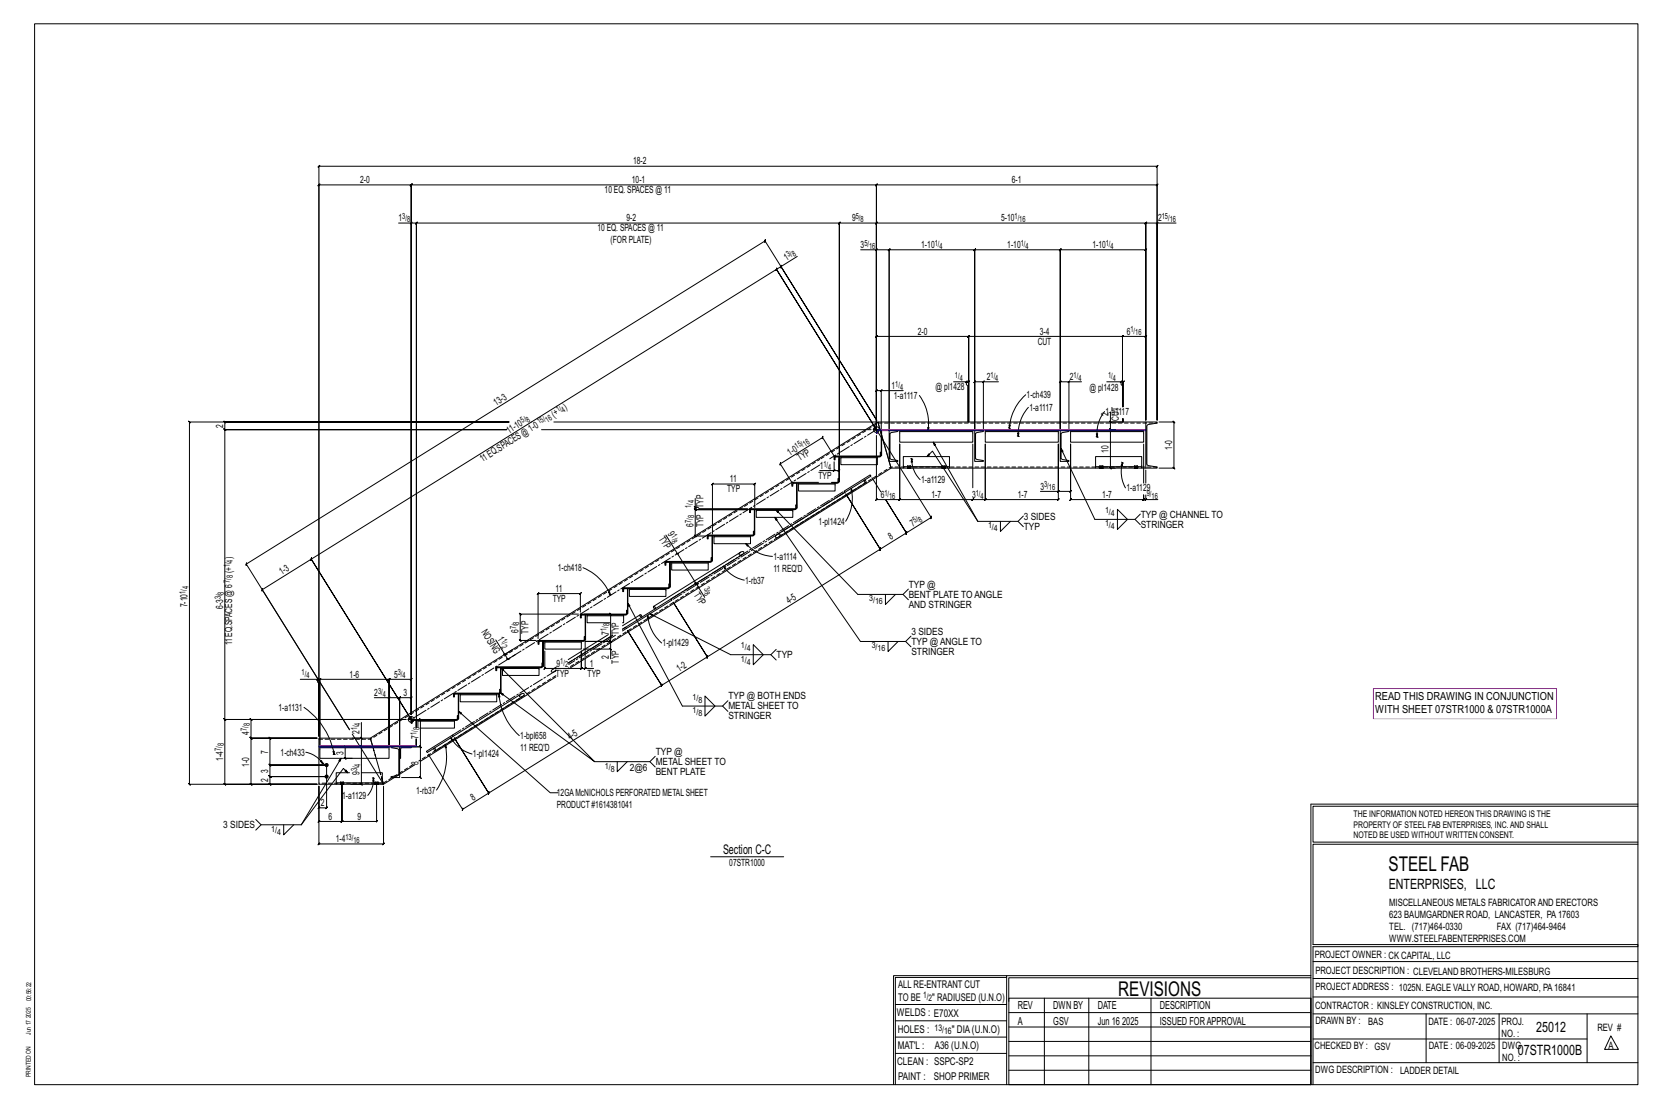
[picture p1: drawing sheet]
<svg xmlns="http://www.w3.org/2000/svg" width="914mm" height="610mm" viewBox="0 0 914 610" stroke-linecap="round" stroke-linejoin="round" font-family="sans-serif">
<g fill="none" stroke="#000" stroke-width=".55">
<path d="M19 13h883v584h-883zM219 123h7v270M226 123l1-1zM226 123h3l1-1-1 1v273v-273l1-1-1 1h233l1-1-1 1v128v-128l1-1-1 1h20l1-1-1 1v112v-20v1l1-1h-1h3M474 138h8v97v-50v1l1-1h-1h51v1l1-1h-1v47v-47v1l1-1h-1h85l-1 1 1-1v39v-39l-1 1 1-1h13l-1 1 1-1v46v-93v-1l-1 1h1h-47v-1l-1 1h1v98v-98v-1l-1 1h1h-47v-1l-1 1h1v98v-98v-1l-1 1h1h-48l1-1-1 1v98v-98l1-1-1 1h-7M483 137l-1 1zM637 123v-1l-1 1zM637 123h-6v-1l-1 1h1v108v-108v-1l-1 1h1h-149l1-1-1 1v113M647 123h-10v108v-129v-1l-1 1h1h-155l1-1-1 1v133v-133l1-1-1 1h-256l1-1-1 1v291v-291l1-1-1 1h-50v-1l-1 1h1v303M430 146v1zM439 141l-9 6 53 84-62-98v-1v1l-285 178v-1l-1 1h1l56 91-48-77 1-1-1 1 27-17v1l1-2-1 1 55 88-55-88v1l1-2-1 1 256-160v1l1-1h-1l55 89-55-89v1l1-1h-1l3-1M485 215h1l-1 1z"/>
<path d="M497 215h-12v21M506 218a26 26 0 0 1 5 19M525 210h7v2h1v20M532 210v1l1-1zM532 210h1v1l1-1h-1v22M541 210h1l-1 1zM541 210h-4l-1 1 1-1v26M550 210h-9v26M565 217a27 27 0 0 0-9 19M588 210h1l-1 1zM588 210h-4l-1 1 1-1v26M595 210h-7v26"/>
<path d="M609 210h8v2h1v12M617 210v1l1-1zM617 210h1v1l1-1h-1v14M104 232h176h-156h-1l1 1v-1v5l-1-1 1 1h155h-155l-1-1 1 1v159h-1l1 1v-1h99h-99h-1l1 1v-1v36l-1-1 1 1h51h-71h1l-1-1v1v-200l1 1zM293 232h.1M298 237h182zM305 232h177zM481 237h3M482 235l-1 1M482 240v35v1l1-1h-1h13v1l1-1h-1v-30v30v1l1-1h-1h41M482 237l31 48v-1l-1 2 1-1-14 8v1v-1l-11-18 11 18v1v-1l-14 9-1 1 1-1-19-30 19 30-1 1 1-1-96 60 1-1-1 1-19-31 19 31 1-1-1 1-25 15v1v-1l-19-30 19 30v1v-1l-95 60v-1v1l-19-31 19 31v-1v1l-14 9v-1l-1 1h1l-19-31M482 235l-1 2"/>
<path d="M482 236v1M483 237h-1M484 237l-2 1M484 237l-1 1M485 237v14zM489 237h5v1h-4v1v13l4 2h-5zM495 237h41v1h-41zM495 238v5h41v-5M511 235v2zM537 237h4v1h-3l-1 1v13l4 2h-4zM542 237h41v1h-41zM542 238v5h41v-5"/>
<path d="M555 236h1M555 234h1v2zM556 236h.1M560 238h1v2zM566 224a22 22 0 0 0-5 16M584 237h4v1h-3l-1 1v13l4 2h-4zM589 237h41v1h-41zM589 238v5h41v-5M604 239v2zM608 227a19 19 0 0 0-4 14M611 232l1 1zM611 232v5v-1l1 1h-1h3h-3v-1l1 1h-1v21v-1l1 1h-1h3"/>
<path d="M611 227v5h7v-1M618 231v1zM618 231v1M631 232h6v1l-5 1-1 1v21h1l5 1v1h-6zM631 232h-148l2 7-2-7-279 174 1 5-1-5h-28v26h9M637 231v-139v-1l-1 1h1h-461v-1l-1 1h1v313v-29h-1v-2h-10M638 232h8l1 1-1-1v26v-1l1 1h-1h-8M459 251l-6-10v-1v2v-1l-23 14-1 1 1-1 6 11M459 254v5h-8M459 252l1-1h24l1-2v2l-1 1h-24v1h-1zM460 259l-1 1zM462 252v13z"/>
<path d="M462 253v6l-1 1 1-1h-3M463 252h20M463 252v4h20v-4M497 257h26v1h-26zM497 257v-6h26v6M497 258h-6l-6-18 6 18-178 110M500 257h.1M500 258h.1M501 253h1M501 257h.1M501 258h.1M502 253v1v1z"/>
<path d="M502 253a16 16 0 0 0 5 11M502 253h.1M510 251l3-3 25 39M514 243l24 44M519 257h.1M519 258h.1M520 257h.1M520 258h.1M523 258h80M536 245v24zM560 240h1M561 240h.1"/>
<path d="M584 247l19 39h22l3-3M603 257h26v1h-26zM603 257v-6h26v6M603 240l1 1M604 241h1M605 257h.1M605 258h.1M607 257h.1M607 258h.1M617 254l1 1M618 255v2l-1-1zM618 255a18 18 0 0 0 2 14"/>
<path d="M618 255h.1M624 257h.1M624 258h.1M626 257h.1M626 258h.1M629 258h2M630 245v21zM631 259v7M382 279l1 1zM383 279v2l-1-1 1 1h29h-29l-1-1 1 1v14h-1l1 1v-1h5M383 275v4h1l1 1h27M415 280v-13l1-1-1 1h-23l1-1-1 1v27"/>
<path d="M439 266v14zM440 266h20M440 267v3h20v-3M451 266h-14h-1v2l1-2h24h1v-2h-1v2h-3M465 270l14-8-14 9zM465 271l-37 23M469 269v2zM469 269a24 24 0 0 1-3 18M476 264l1 1v1l-48 30M480 263l5 8zM535 276l1-1zM573 271h10v-26v30l-1 1 1-1h-41h1l-1 1v-1v-30v30h1l-1 1v-1h-6l-1 1v-1"/>
<path d="M582 271l1-1zM583 271h6l1-1-1 1v-26v30v1l1-1h-1h41l-1 1 1-1v-2v2l-1 1 1-1h1M630 276l1-1zM631 273v2h6M367 295l16 26h-1h2h-2h2h-1l1 1M389 295h1h24l1-2v2h-1h-24v2h-1zM392 295v14zM393 295h20M393 296v3h20v-3M410 299l2 1-1 1zM410 299a21 21 0 0 0 15 7M413 281l1-1h24v-2h1l-1 2v1h-24l-1 1z"/>
<path d="M415 281v13zM416 281h20M416 281v4h20v-4M427 285l47 68h25l2-3M427 281l45 46h25l3-3M427 295h1a1 1 0 0 1 1-1 1 1 0 0 1 1 1 1.1 1.1 0 0 1-2 1h-1zM551 287v6l5-6M560 287l3 3M563 284l-3 3h-22M615 280l6 6-6 6zM625 286l3 3M321 313a28 28 0 0 1 15 15"/>
<path d="M367 309h24v-2h1v2l-1 1h-24v1h-1zM369 310v13zM370 310h20M370 310v4h20v-4M372 305h2zM398 312l2 1h-1zM398 312a18 18 0 0 0 12 7M407 304h1a1 1 0 0 1 1-1 1.1 1.1 0 0 1 1 2 1.1 1.1 0 0 1-2 1h-1zM408 304l-48 30v1h1M409 305l-40 25M318 338h-32l1 1-1-1v15v-1l1 1h-1h9M319 337v-10l1-1-1 1h-23l1-1-1 1v25"/>
<path d="M320 339l1-1h23l1-2v2l-1 1h-23l-1 1h-1zM322 338h14l1 1-1-1v15l1 1-1-1h-14h14l1 1-1-1v4M322 339v13zM323 339h20M323 339v4h13M335 326h1v2zM336 328h-1M337 327l-1 1M343 324h1h24v-2h1v2h-1h-24l-1 2zM343 339v4M345 324l1 14zM346 332l30 57h22l3-3"/>
<path d="M346 324h21M346 325v3h21v-3M353 340v-1h-1l-9 6M357 339v1l-1 1zM357 339a22 22 0 0 0 7 15M358 338l44 23h22l3-3M383 322h1zM384 322l4 7M487 327v6l6-6M497 327l3 3M273 352l5 8 4-2M296 353h1h24l1-2v2h-1h-24v2h-1z"/>
<path d="M299 353v14zM300 353h20M300 354v3h20v-3M300 359v9l-1 1 1-1h20v1l1-1h-1v-9v9v1l1-1h-1h2M321 357h15v6M322 354v14h5M335 349l-22 14M336 357l1 1zM337 350l-24 15M344 345l25-15h1l-25 16zM344 345l-1 1M415 355l5 6-5 5z"/>
<path d="M489 353v6l5-6M499 353l2 3M175 374l-1 1 1-1zM175 374h1v1l1-1h-1v36v-36v1l1-1h-1h38v1l1-1h-1v36v-36v1l1-1h-1h12v1l1-1h-1v19M273 368l1-1h24v-2h1v2l-1 1h-24l-1 1zM276 368v13zM276 368l51 51-52-38M277 368h20M277 368v4h20v-4M277 360l2 1zM278 360l2 3h-1h1l4-3M306 368a1.4 1.4 0 0 0-2 0 1.4 1.4 0 0 0 0 2l2-1"/>
<path d="M306 369l-1 1M306 373l-75 46M306 367l-2 1M322 368h1l-1 1zM424 361l3 2M167 390a40 40 0 0 1 17 25M199 398v8h-5M206 384h8v26M214 384v1l1-1zM214 384h6v1l1-1h-1v26v-26v1l1-1h-1h6v1l1-1h-1v9M223 396h-85l1 1-1-1v10l1 1-1-1h37h-37l1 1-1-1v26v-1l1 1h-1h37h-26l-1-1 1 1v-4l-1-1 1 1h31h-31l-1-1 1 1v-7v1l-1-1h1h31h-31v1l-1-1h1v-15v1l-1-1h1h26M225 396h3"/>
<path d="M226 395l-1 1M226 395v1M226 396h.1M226 394v4M227 397v-1h24l1-2v2l-1 1h-24v1h-1zM227 396l-1 1M228 396l-2 2M228 397l-1 1M229 396h2l1 1-1-1v15l1 1-1-1h-10h10l1 1-1-1v17l1 1-1-1h-10M230 397h20M230 397v4M250 382h1h24v-2h1l-1 2h-24l-1 2z"/>
<path d="M250 397v4h-19M252 382l1 14zM253 392l50 45h4M253 382h20M253 383v3h20v-3M275 382v2h-1zM275 382a33 33 0 0 0 11 23M286 383l1-1a1 1 0 0 1 1 0 1 1 0 0 1 1 1 1.1 1.1 0 0 1-2 1h-1zM287 382l-37 23M288 384l-48 29h-1v-1M388 383l6 6-6 5zM398 389l3 3"/>
<path d="M168 414a15 15 0 0 1 10 6M176 411h38v1h-38zM176 412v6h38v-6M176 419h1l1 1zM183 414h1v1zM183 415h1M184 415l1 1M188 418l-22 36M194 411h-4l1 1-1-1v7v-1l1 1h-1h4M194 411h5h-1l1 1v-1v21l-1-1 1 1h-6M194 404l17 27zM198 406l1 1z"/>
<path d="M199 406v5h-1l1 1v-1h-5M207 418l2 8zM215 411h5v17h-5l4-1 1-1-1-13-4-1zM220 411h6v1h-5v6h-1zM229 407v3v-3M229 401v-4v4M235 414l14-9h1l-15 9zM245 410l1 2h-1zM245 410a33 33 0 0 1-5 25M248 406l1 2zM248 406a19 19 0 0 0 12 9M340 419v6l5-6"/>
<path d="M358 419l3 3M361 416l-3 3h-31M176 433v32h-1l1-1v1h35l1-1-1 1v-32M178 420l-1 1M178 420h.1M180 421v24v-1l-1 1h1h-4v-1l-1 1h1v-12M185 431h25v1h-25zM187 431h.1M187 432h.1M189 431h.1M189 432h.1M191 426l-2-3-23 31"/>
<path d="M192 426h-7v5M199 426h11v5M205 428h1M206 428v2h-1zM206 428a13 13 0 0 1-4 10M206 428v1M206 431h.1M206 432h.1M207 432v20h1l-1 1v-1h-19h1l-1 1v-1v-20v20h1l-1 1v-1h-12l-1 1 1-1v-19M208 431h.1M208 432h.1M217 428l-6 4-1-2 1 2h-1"/>
<path d="M219 427h.1M228 421l-8 5M141 451l3 3h22M144 454l-3 3M156 454v6l6-6M722 443v154M722 443h180M902 444h-179v20h179M391 472h40M902 465h-179v55h179v1h-179v76M554 538h-61v59M554 537h168"/>
<path d="M722 538h-167v13M723 539h179M723 530h179M493 553h61M555 550h167v47h-167zM555 558h167M575 550v47M599 550v47M634 550v47M723 549h179M723 558h179M785 558v27"/>
<path d="M825 558v27M874 558v27M493 571h61M493 562h61M555 573h167M555 566h167M723 572h151M887 570l4 8h-8zM492 597v-60h62v60M493 580h61M555 589h167M555 581h167"/>
<path d="M723 585h179"/>
<circle cx="482" cy="237" r="1.6"/>
<circle cx="226" cy="396" r="1.6"/>
</g>
<path d="M756 379h101v17h-101z" fill="none" stroke="#f0f" stroke-width=".55"/>
<g fill="#000" stroke="#000" stroke-width=".55">
<circle cx="180" cy="428" r=".9"/>
<circle cx="180" cy="421" r=".9"/>
</g>
<g fill="none" stroke="#000" stroke-width=".55" stroke-dasharray="2 1.4">
<path d="M485 239v1zM452 253l31-20h154M500 257h.1M500 257v1M500 258h.1M500 258v-1M500 257v1zM500 258l1-1M500 257h1M501 258v-1M501 258h.1M519 257h.1"/>
<path d="M519 257v1M519 258h.1M519 258v-1M519 257l1 1zM520 258v-1M520 257h.1M520 258h.1M605 257h1M605 257v1M606 258h-1M606 258v-1M606 257v1z"/>
<path d="M606 258l1-1M606 257h1M607 258v-1M607 258h.1M624 257h1M624 257v1M625 258h-1M625 258v-1M625 257v1zM625 258l1-1M625 257h1M626 258v-1"/>
<path d="M626 258h.1M637 257h-147l-147 92M476 265h.1M476 264v1M476 265l1 1M352 339h.1M352 339l1 1M361 335h.1M361 335l-1-1M342 350l-29 18M306 372l-75 47M176 407h28l247-154"/>
<path d="M205 411l2 7zM240 413h.1M240 413l-1-1M187 431h.1M187 431v1M187 432h.1M188 432v-1M188 431v1zM188 432l1-1M188 431h1M189 432v-1M189 432h.1"/>
<path d="M206 431h1M206 431v1M207 432h-1M207 432v-1M207 431v1zM207 432l1-1M207 431h1M208 432v-1M208 432h.1M209 426l1 4zM217 428l2-1M219 427l1-1"/>
<path d="M227 421l-16 10h-35"/>
</g>
<path d="M631 237h-147h-1l-1 2h1l1-2h147M176 411h53h-53" fill="none" stroke="#00f" stroke-width=".55"/>
<g fill="none" stroke="#000" stroke-width=".55" stroke-dasharray="5.8 1 1 1">
<path d="M482 238v-1h2M482 237l-25 16M451 256l-225 140M459 252v-1h1M436 267v-1h1M465 271l-95 59M389 296v-1h1M413 281v-1h1M366 310v-1h1M319 339v-1h2M343 325v-1h1M369 330l96-60"/>
<path d="M296 354v-1h1M337 350l-24 15M339 350l-26 16M344 345l-1 1M345 346l-2 1M273 368v-1h1M306 369l-57 36M226 397v-1h1M250 383v-1h1"/>
</g>
<g font-size="11.2">
<text x="764" y="480">STEEL FAB</text>
<text x="616" y="548">REVISIONS</text>
</g>
<g font-size="7.9">
<text x="765" y="490">ENTERPRISES, LLC</text>
<text x="846" y="569">25012</text>
<text x="836" y="581">07STR1000B</text>
</g>
<text font-size="7.3" x="398" y="470">Section C-C</text>
<g font-size="6.1">
<text x="757" y="385">READ THIS DRAWING IN CONJUNCTION</text>
<text x="757" y="393">WITH SHEET 07STR1000 &amp; 07STR1000A</text>
<text x="560" y="556">REV</text>
<text x="580" y="556">DWN BY</text>
<text x="604" y="556">DATE</text>
<text x="639" y="556">DESCRIPTION</text>
<text x="560" y="564">A</text>
<text x="580" y="564">GSV</text>
<text x="604" y="564">Jun 16</text>
<text x="618" y="564">2025</text>
<text x="639" y="564">ISSUED FORAPPROVAL</text>
</g>
<g font-size="5.9">
<text x="494" y="560">WELDS : E70XX</text>
<text x="494" y="569">HOLES :</text>
<text x="524" y="569">&quot; DIA(U.N.O)</text>
<text x="494" y="578">MAT'L :</text>
<text x="515" y="578">A36 (U.N.O)</text>
<text x="494" y="586">CLEAN : SSPC-SP2</text>
<text x="495" y="595">PAINT :</text>
<text x="514" y="595">SHOP PRIMER</text>
</g>
<g font-size="5.8">
<text x="494" y="544">ALL RE-ENTRANT CUT</text>
<text x="494" y="551">TO BE</text>
<text x="513" y="551">&quot; RADIUSED (U.N.O)</text>
</g>
<g font-size="5.6">
<text x="765" y="499">MISCELLANEOUS METALS FABRICATORAND ERECTORS</text>
<text x="765" y="505">623 BAUMGARDNER ROAD, LANCASTER, PA17603</text>
<text x="765" y="512">TEL. (717)464-0330</text>
<text x="824" y="512">FAX (717)464-9464</text>
<text x="765" y="519">WWW.STEELFABENTERPRISES.COM</text>
<text x="724" y="528">PROJECT OWNER : CK CAPITAL, LLC</text>
<text x="724" y="537">PROJECT DESCRIPTION : CLEVELAND BROTHERS-MILESBURG</text>
<text x="724" y="545">PROJECTADDRESS : 1025N. EAGLE VALLY ROAD, HOWARD, PA16841</text>
<text x="724" y="556">CONTRACTOR : KINSLEY CONSTRUCTION, INC.</text>
<text x="724" y="564">DRAWN BY :</text>
<text x="753" y="564">BAS</text>
<text x="786" y="564">DATE : 06-07-2025</text>
<text x="827" y="564">PROJ.</text>
<text x="879" y="568">REV #</text>
<text x="827" y="571">NO. :</text>
<text x="724" y="578">CHECKED BY : GSV</text>
<text x="787" y="578">DATE : 06-09-2025</text>
<text x="827" y="578">DWG</text>
<text x="886" y="578">A</text>
<text x="827" y="584">NO. :</text>
<text x="724" y="591">DWG DESCRIPTION : LADDER DETAIL</text>
</g>
<g font-size="5.5">
<text x="349" y="91">18-2</text>
<text x="198" y="101">2-0</text>
<text x="348" y="101">10-1</text>
<text x="557" y="101">6-1</text>
<text x="333" y="106">10 EQ. SPACES @ 11</text>
<text x="219" y="122">1</text>
<text x="345" y="122">9-2</text>
<text x="469" y="122">9</text>
<text x="551" y="122">5-10</text>
<text x="638" y="122">2</text>
<text x="329" y="127">10 EQ. SPACES @ 11</text>
<text x="336" y="134">(FOR PLATE)</text>
<text x="474" y="137">3</text>
<text x="507" y="137">1-10</text>
<text x="555" y="137">1-10</text>
<text x="601" y="137">1-10</text>
<text x="433" y="144" transform="rotate(-32 433 144)">1</text>
<text x="505" y="184">2-0</text>
<text x="572" y="184">3-4</text>
<text x="620" y="184">6</text>
<text x="571" y="190">CUT</text>
<text x="543" y="209">2</text>
<text x="589" y="209">2</text>
<text x="491" y="214">1</text>
<text x="515" y="215">@ pl1428</text>
<text x="600" y="215">@ pl1428</text>
<text x="492" y="220">1-a1117</text>
<text x="565" y="219">1-ch439</text>
<text x="273" y="224" transform="rotate(-32 273 224)">13-3</text>
<text x="567" y="226">1-a1117</text>
<text x="305" y="230" transform="rotate(-32 305 230)">(+ )</text>
<text x="609" y="229">1-</text>
<text x="610" y="229" transform="rotate(-90 610 229)">2</text>
<text x="612" y="229">a1117</text>
<text x="616" y="232" transform="rotate(-90 616 232)">CUT</text>
<text x="123" y="236" transform="rotate(-90 123 236)">2</text>
<text x="280" y="239" transform="rotate(-32 280 239)">11-10</text>
<text x="435" y="251" transform="rotate(-32 435 251)">1-0</text>
<text x="610" y="249" transform="rotate(-90 610 249)">10</text>
<text x="645" y="248" transform="rotate(-90 645 248)">1-0</text>
<text x="266" y="255" transform="rotate(-32 266 255)">11EQ.SPACES@1-0</text>
<text x="440" y="254" transform="rotate(-32 440 254)">TYP</text>
<text x="451" y="264">TYP</text>
<text x="451" y="258">1</text>
<text x="402" y="266">11</text>
<text x="507" y="266">1-a1129</text>
<text x="573" y="270">3</text>
<text x="400" y="271">TYP</text>
<text x="485" y="274">6</text>
<text x="513" y="274">1-7</text>
<text x="535" y="274">3</text>
<text x="560" y="274">1-7</text>
<text x="607" y="274">1-7</text>
<text x="620" y="271">1-a1129</text>
<text x="387" y="280" transform="rotate(-90 387 280)">TYP</text>
<text x="564" y="286">3 SIDES</text>
<text x="628" y="285">TYP @ CHANNEL TO</text>
<text x="382" y="290" transform="rotate(-90 382 290)">6</text>
<text x="387" y="290" transform="rotate(-90 387 290)">TYP</text>
<text x="451" y="289">1-pl1424</text>
<text x="503" y="290" transform="rotate(-32 503 290)">7</text>
<text x="564" y="292">TYP</text>
<text x="628" y="291">STRINGER</text>
<text x="363" y="297" transform="rotate(58 363 297)">TYP</text>
<text x="367" y="294" transform="rotate(58 367 294)">9</text>
<text x="490" y="298" transform="rotate(-32 490 298)">8</text>
<text x="128" y="308" transform="rotate(-90 128 308)">)</text>
<text x="426" y="308">1-a1114</text>
<text x="128" y="316" transform="rotate(-90 128 316)">(+</text>
<text x="155" y="317" transform="rotate(-32 155 317)">1-3</text>
<text x="307" y="315">1-ch418</text>
<text x="426" y="315">11 REQ'D</text>
<text x="410" y="321">1-rb37</text>
<text x="500" y="324">TYP @</text>
<text x="306" y="326">11</text>
<text x="382" y="328" transform="rotate(58 382 328)">TYP</text>
<text x="500" y="329">BENT PLATE TO ANGLE</text>
<text x="103" y="334" transform="rotate(-90 103 334)">7-10</text>
<text x="123" y="335" transform="rotate(-90 123 335)">6-3</text>
<text x="304" y="331">TYP</text>
<text x="434" y="333" transform="rotate(-32 434 333)">4-5</text>
<text x="500" y="335">AND STRINGER</text>
<text x="265" y="348" transform="rotate(58 265 348)">NOSING</text>
<text x="274" y="352" transform="rotate(58 274 352)">1</text>
<text x="285" y="349" transform="rotate(-90 285 349)">6</text>
<text x="291" y="349" transform="rotate(-90 291 349)">TYP</text>
<text x="335" y="349" transform="rotate(-90 335 349)">7</text>
<text x="341" y="350" transform="rotate(-90 341 350)">TYP</text>
<text x="502" y="349">3 SIDES</text>
<text x="128" y="355" transform="rotate(-90 128 355)">11 EQ.SPACES @ 6</text>
<text x="365" y="356">1-pl1429</text>
<text x="502" y="355">TYP @ ANGLE TO</text>
<text x="335" y="363" transform="rotate(-90 335 363)">2</text>
<text x="341" y="365" transform="rotate(-90 341 365)">TYP</text>
<text x="428" y="362">TYP</text>
<text x="502" y="361">STRINGER</text>
<text x="306" y="367">9</text>
<text x="325" y="367">1</text>
<text x="374" y="370" transform="rotate(-32 374 370)">1-2</text>
<text x="192" y="373">1-6</text>
<text x="217" y="373">5</text>
<text x="306" y="373">TYP</text>
<text x="323" y="373">TYP</text>
<text x="206" y="383">2</text>
<text x="222" y="383">3</text>
<text x="401" y="385">TYP @ BOTH ENDS</text>
<text x="153" y="391">1-a1131</text>
<text x="401" y="391">METAL SHEET TO</text>
<text x="401" y="396">STRINGER</text>
<text x="137" y="405" transform="rotate(-90 137 405)">4</text>
<text x="198" y="404" transform="rotate(-90 198 404)">2</text>
<text x="230" y="407" transform="rotate(-90 230 407)">7</text>
<text x="286" y="407">1-bpl658</text>
<text x="314" y="408" transform="rotate(-32 314 408)">4-5</text>
<text x="286" y="414">11 REQ'D</text>
<text x="123" y="419" transform="rotate(-90 123 419)">1-4</text>
<text x="148" y="415" transform="rotate(-90 148 415)">7</text>
<text x="154" y="416">1-ch433</text>
<text x="189" y="416" transform="rotate(-90 189 416)">3</text>
<text x="260" y="417">1-pl1424</text>
<text x="361" y="416">TYP @</text>
<text x="137" y="422" transform="rotate(-90 137 422)">1-0</text>
<text x="148" y="425" transform="rotate(-90 148 425)">3</text>
<text x="230" y="421" transform="rotate(-90 230 421)">8</text>
<text x="347" y="425">2@6</text>
<text x="361" y="421">METAL SHEET TO</text>
<text x="148" y="431" transform="rotate(-90 148 431)">2</text>
<text x="198" y="427" transform="rotate(-90 198 427)">9</text>
<text x="361" y="427">BENT PLATE</text>
<text x="229" y="437">1-rb37</text>
<text x="177" y="444">2</text>
<text x="188" y="440">1-a1129</text>
<text x="260" y="441" transform="rotate(-32 260 441)">8</text>
<text x="307" y="438">12GAMcNICHOLS PERFORATED METALSHEET</text>
<text x="307" y="445">PRODUCT #1614381041</text>
<text x="123" y="456">3 SIDES</text>
<text x="181" y="451">6</text>
<text x="197" y="451">9</text>
<text x="185" y="464">1-4</text>
<text x="401" y="477">07STR1000</text>
</g>
<g font-size="5">
<text x="745" y="450">THE INFORMATION NOTED HEREON THIS DRAWING IS THE</text>
<text x="745" y="456">PROPERTY OF STEEL FAB ENTERPRISES, INC.AND SHALL</text>
<text x="745" y="462">NOTED BE USED WITHOUT WRITTEN CONSENT.</text>
<text x="508" y="550">1/</text>
<text x="511" y="551">2</text>
<text x="515" y="568">13/</text>
<text x="520" y="570">16</text>
</g>
<g font-size="4.7">
<text x="221" y="121">3/</text>
<text x="224" y="122">8</text>
<text x="471" y="121">5/</text>
<text x="474" y="122">8</text>
<text x="559" y="121">1/</text>
<text x="561" y="122">16</text>
<text x="640" y="121">15/</text>
<text x="644" y="122">16</text>
<text x="476" y="135">5/</text>
<text x="478" y="137">16</text>
<text x="515" y="135">1/</text>
<text x="517" y="137">4</text>
<text x="562" y="135">1/</text>
<text x="565" y="137">4</text>
<text x="609" y="135">1/</text>
<text x="611" y="137">4</text>
<text x="434" y="142" transform="rotate(-32 434 142)">3/</text>
<text x="437" y="142" transform="rotate(-32 437 142)">8</text>
<text x="622" y="183">1/</text>
<text x="625" y="185">16</text>
<text x="526" y="208">1/</text>
<text x="528" y="210">4</text>
<text x="545" y="208">1/</text>
<text x="548" y="210">4</text>
<text x="591" y="208">1/</text>
<text x="594" y="210">4</text>
<text x="610" y="208">1/</text>
<text x="613" y="210">4</text>
<text x="493" y="213">1/</text>
<text x="495" y="215">4</text>
<text x="307" y="227" transform="rotate(-32 307 227)">1/</text>
<text x="310" y="227" transform="rotate(-32 310 227)">4</text>
<text x="288" y="233" transform="rotate(-32 288 233)">5/</text>
<text x="291" y="233" transform="rotate(-32 291 233)">8</text>
<text x="297" y="234" transform="rotate(-32 297 234)">15/</text>
<text x="301" y="233" transform="rotate(-32 301 233)">16</text>
<text x="439" y="247" transform="rotate(-32 439 247)">15/</text>
<text x="443" y="246" transform="rotate(-32 443 246)">16</text>
<text x="453" y="257">1/</text>
<text x="456" y="259">4</text>
<text x="575" y="268">3/</text>
<text x="487" y="273">1/</text>
<text x="489" y="275">16</text>
<text x="537" y="273">1/</text>
<text x="540" y="275">4</text>
<text x="577" y="270">16</text>
<text x="631" y="273">9/</text>
<text x="634" y="275">16</text>
<text x="380" y="280" transform="rotate(-90 380 280)">1/</text>
<text x="382" y="277" transform="rotate(-90 382 277)">4</text>
<text x="382" y="285" transform="rotate(-90 382 285)">8</text>
<text x="504" y="288" transform="rotate(-32 504 288)">5/</text>
<text x="507" y="288" transform="rotate(-32 507 288)">8</text>
<text x="608" y="283">1/</text>
<text x="612" y="284">4</text>
<text x="380" y="288" transform="rotate(-90 380 288)">7/</text>
<text x="544" y="291">1/</text>
<text x="547" y="293">4</text>
<text x="608" y="290">1/</text>
<text x="612" y="292">4</text>
<text x="370" y="298" transform="rotate(58 370 298)">8</text>
<text x="370" y="295" transform="rotate(58 370 295)">1/</text>
<text x="128" y="310" transform="rotate(-90 128 310)">4</text>
<text x="126" y="312" transform="rotate(-90 126 312)">1/</text>
<text x="126" y="321" transform="rotate(-90 126 321)">7/</text>
<text x="128" y="319" transform="rotate(-90 128 319)">8</text>
<text x="102" y="327" transform="rotate(-90 102 327)">1/</text>
<text x="104" y="324" transform="rotate(-90 104 324)">4</text>
<text x="123" y="327" transform="rotate(-90 123 327)">8</text>
<text x="388" y="327" transform="rotate(58 388 327)">8</text>
<text x="388" y="324" transform="rotate(58 388 324)">3/</text>
<text x="122" y="330" transform="rotate(-90 122 330)">3/</text>
<text x="478" y="331">3/</text>
<text x="482" y="333">16</text>
<text x="284" y="347" transform="rotate(-90 284 347)">7/</text>
<text x="286" y="344" transform="rotate(-90 286 344)">8</text>
<text x="334" y="347" transform="rotate(-90 334 347)">1/</text>
<text x="336" y="345" transform="rotate(-90 336 345)">8</text>
<text x="276" y="353" transform="rotate(58 276 353)">1/</text>
<text x="276" y="356" transform="rotate(58 276 356)">2</text>
<text x="408" y="357">1/</text>
<text x="411" y="359">4</text>
<text x="480" y="357">3/</text>
<text x="483" y="359">16</text>
<text x="308" y="366">1/</text>
<text x="408" y="364">1/</text>
<text x="166" y="372">1/</text>
<text x="219" y="372">3/</text>
<text x="311" y="368">2</text>
<text x="411" y="366">4</text>
<text x="169" y="374">4</text>
<text x="222" y="374">4</text>
<text x="208" y="382">3/</text>
<text x="211" y="384">4</text>
<text x="381" y="385">1/</text>
<text x="385" y="387">8</text>
<text x="381" y="393">1/</text>
<text x="385" y="394">8</text>
<text x="138" y="400" transform="rotate(-90 138 400)">8</text>
<text x="198" y="400" transform="rotate(-90 198 400)">4</text>
<text x="136" y="402" transform="rotate(-90 136 402)">7/</text>
<text x="197" y="402" transform="rotate(-90 197 402)">1/</text>
<text x="229" y="405" transform="rotate(-90 229 405)">1/</text>
<text x="231" y="402" transform="rotate(-90 231 402)">8</text>
<text x="122" y="414" transform="rotate(-90 122 414)">7/</text>
<text x="123" y="411" transform="rotate(-90 123 411)">8</text>
<text x="197" y="425" transform="rotate(-90 197 425)">3/</text>
<text x="198" y="422" transform="rotate(-90 198 422)">4</text>
<text x="333" y="423">1/</text>
<text x="336" y="425">8</text>
<text x="149" y="458">1/</text>
<text x="153" y="460">4</text>
<text x="190" y="463">13/</text>
<text x="195" y="464">16</text>
</g>
<g font-size="3.7">
<text x="17" y="551" transform="rotate(-90 17 551)">00:56:22</text>
<text x="17" y="561" transform="rotate(-90 17 561)">2025</text>
<text x="17" y="570" transform="rotate(-90 17 570)">Jun 17</text>
<text x="17" y="593" transform="rotate(-90 17 593)">PRINTED ON</text>
</g>
</svg>
